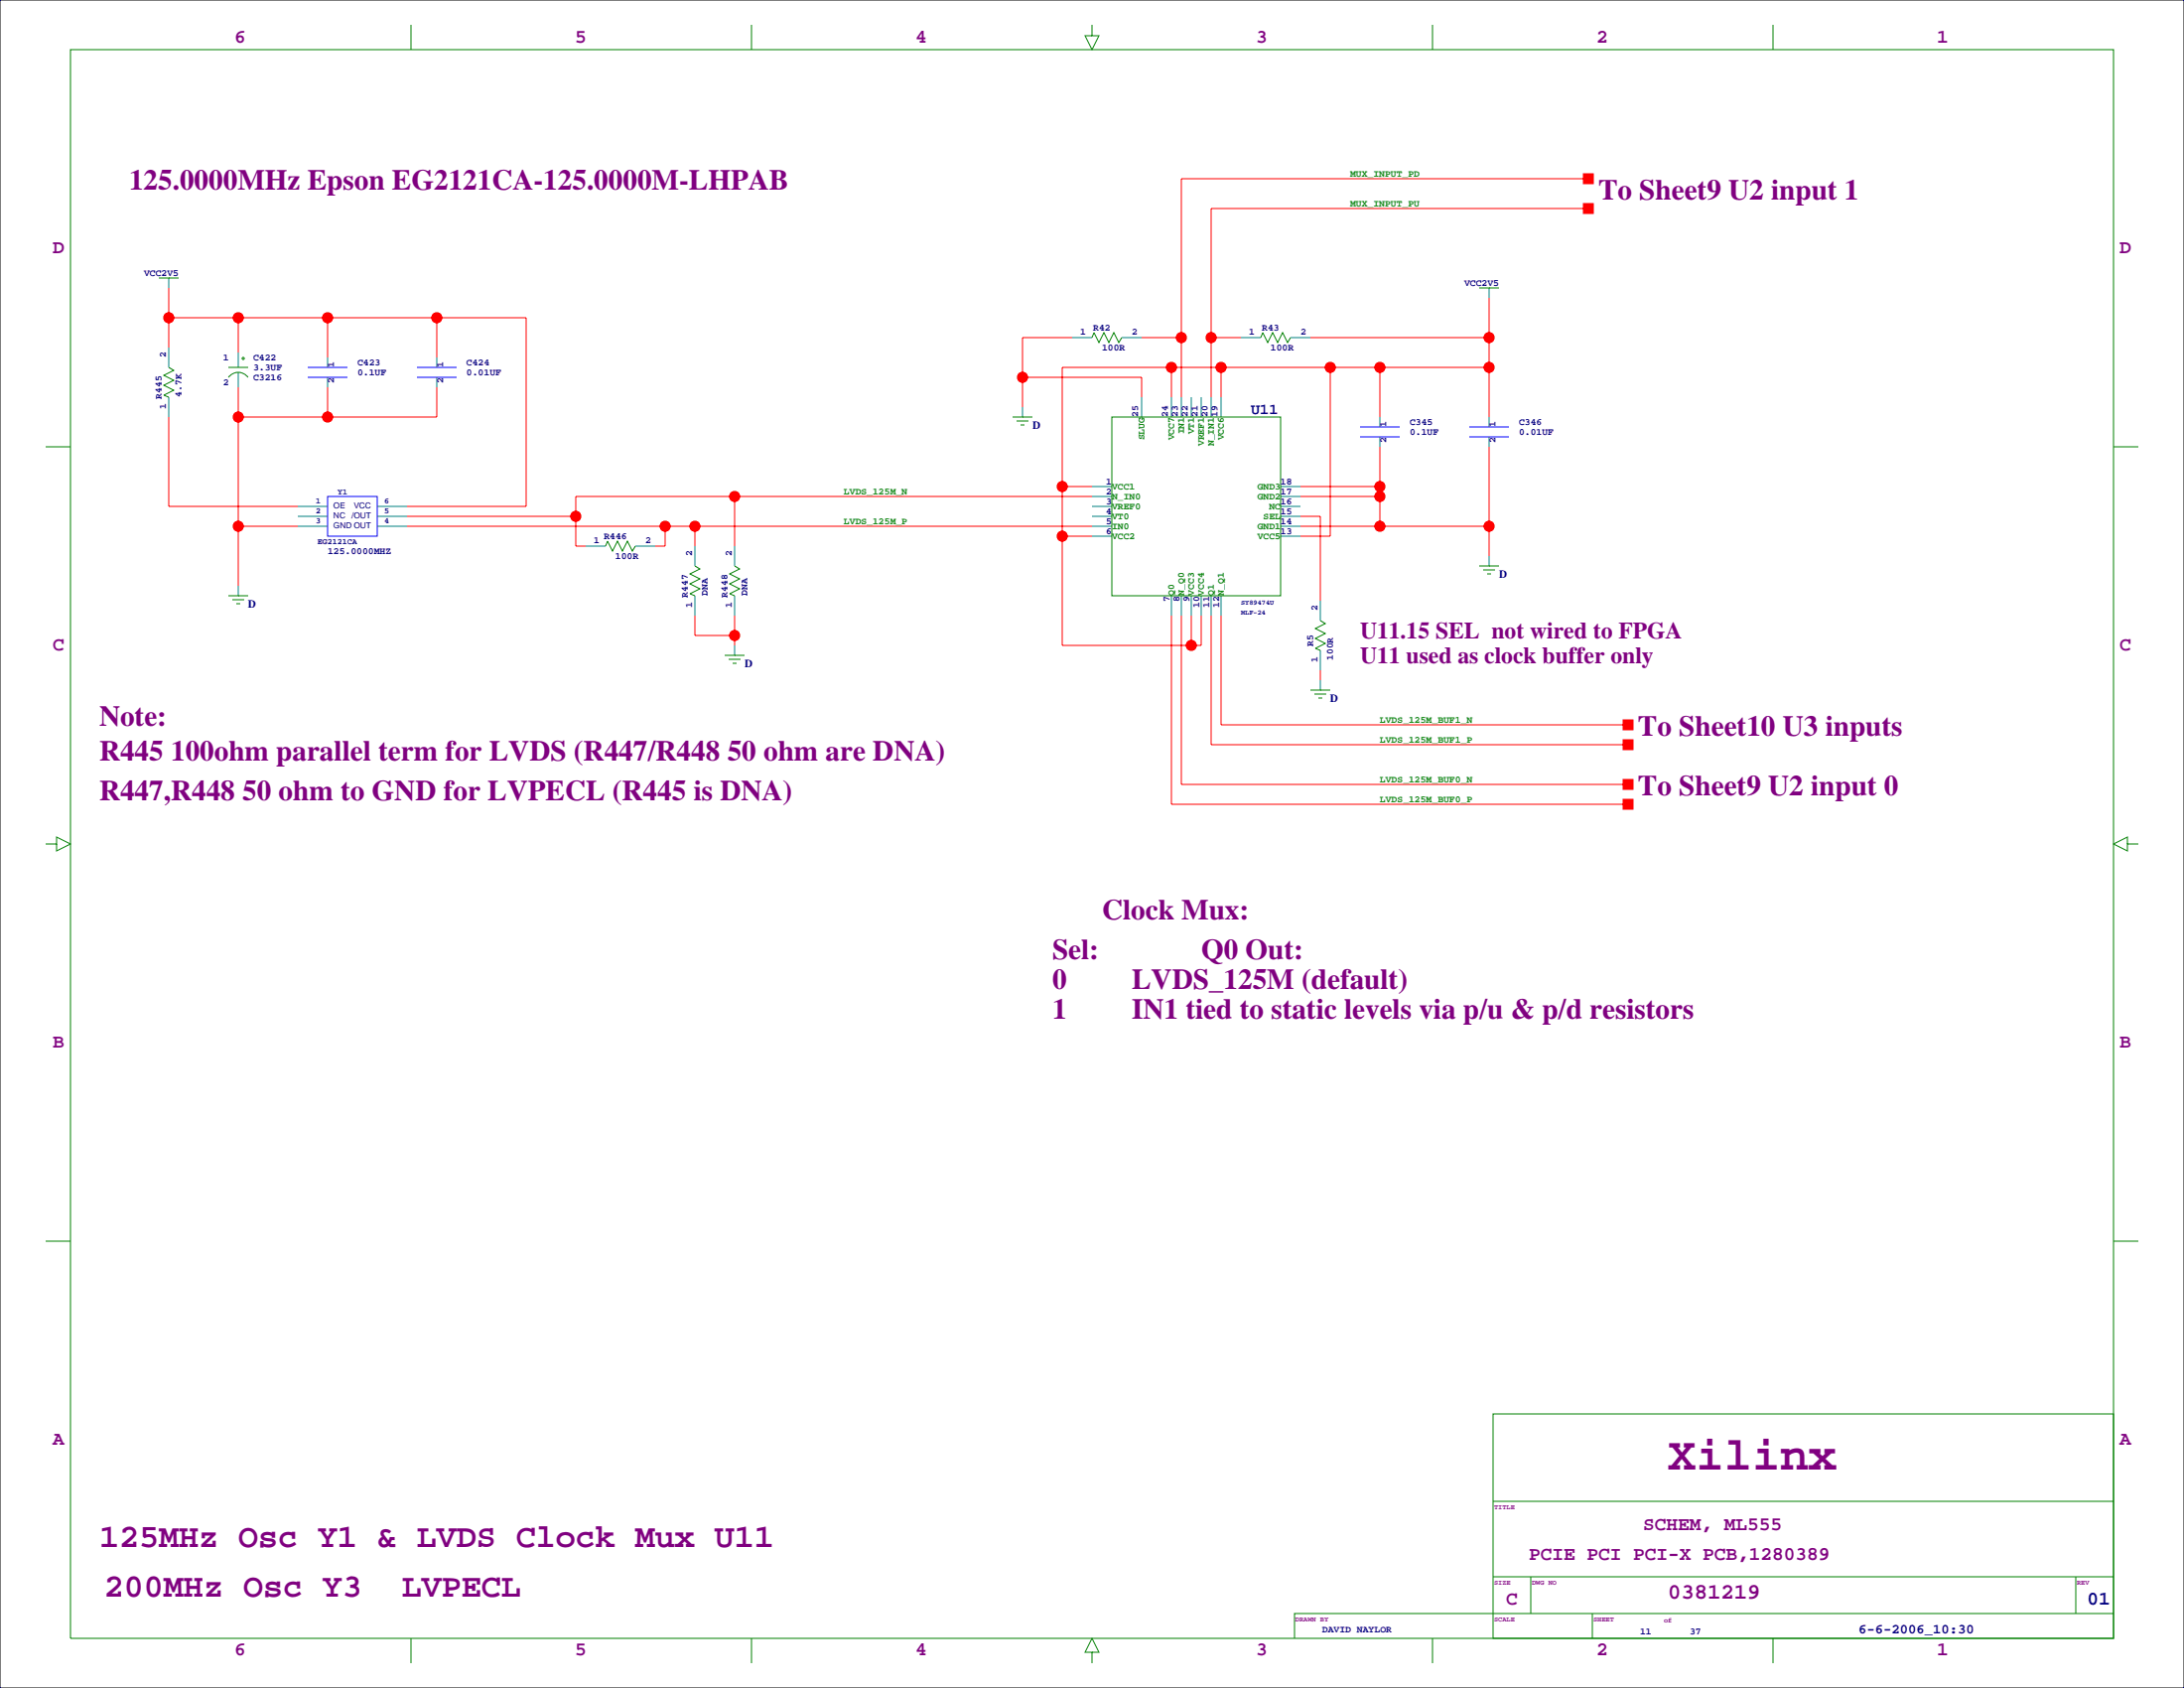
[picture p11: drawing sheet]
<svg xmlns="http://www.w3.org/2000/svg" width="559mm" height="432mm" viewBox="0 0 559 432" stroke-linecap="round" stroke-linejoin="round" font-family="sans-serif">
<path d="M0 0h558.8v431.8h-558.8z" fill="none" stroke="#000" stroke-width=".25"/>
<g fill="none" stroke="#f00" stroke-width=".25">
<path d="M406.4 53.3h-96.5v48.3M406.4 45.7h-104.1v55.9M43.2 73.7v15.2M381 76.2v30.5M43.2 81.3h91.4v48.2h-30.5M61 81.3v8.9M61 99.1v50.8M83.8 81.3v10.1M83.8 99.1v7.6M111.8 81.3v10.1M111.8 99.1v7.6h-50.8M261.6 96.5h30.5v5.1"/>
<path d="M274.3 86.4h-12.7v17.7M292.1 86.4h10.2M299.7 94v7.6M309.9 86.4h7.6M312.4 94v7.6M335.3 86.4h45.7M340.4 94v43.2h-7.7M353.1 94v12.7M381 94h-109.2v71.1h35.5v-7.6M43.2 106.7v22.8h33M353.1 114.3v20.3M381 114.3v27.9"/>
<path d="M61 134.6h15.2M104.1 134.6h175.3M104.1 132.1h43.2M170.2 134.6v5.1h-2.6M177.8 134.6v5.1M188 127v12.7M271.8 137.2h7.6M271.8 124.5h7.6M279.4 127h-132.1v12.7h2.6M332.7 124.5h20.4M332.7 132.1h5.1v21.6M332.7 134.6h48.3"/>
<path d="M332.7 127h20.4M177.8 157.5v5.1h10.2M188 157.5v7.6M299.7 157.5v48.2h116.9M302.3 157.5v43.2h114.3M304.8 157.5v7.6M309.9 157.5v33h106.7M312.4 157.5v27.9h104.2M337.8 171.4v2.6"/>
<circle cx="43.2" cy="81.3" r="1.27"/>
<circle cx="61" cy="81.3" r="1.27"/>
<circle cx="83.8" cy="81.3" r="1.27"/>
<circle cx="111.8" cy="81.3" r="1.27"/>
<circle cx="261.6" cy="96.5" r="1.27"/>
<circle cx="299.7" cy="94" r="1.27"/>
<circle cx="302.3" cy="86.4" r="1.27"/>
<circle cx="309.9" cy="86.4" r="1.27"/>
<circle cx="312.4" cy="94" r="1.27"/>
<circle cx="340.4" cy="94" r="1.27"/>
<circle cx="353.1" cy="94" r="1.27"/>
<circle cx="381" cy="94" r="1.27"/>
<circle cx="381" cy="86.4" r="1.27"/>
<circle cx="61" cy="106.7" r="1.27"/>
<circle cx="83.8" cy="106.7" r="1.27"/>
<circle cx="61" cy="134.6" r="1.27"/>
<circle cx="147.3" cy="132.1" r="1.27"/>
<circle cx="170.2" cy="134.6" r="1.27"/>
<circle cx="177.8" cy="134.6" r="1.27"/>
<circle cx="188" cy="127" r="1.27"/>
<circle cx="271.8" cy="124.5" r="1.27"/>
<circle cx="271.8" cy="137.2" r="1.27"/>
<circle cx="353.1" cy="124.5" r="1.27"/>
<circle cx="353.1" cy="134.6" r="1.27"/>
<circle cx="353.1" cy="127" r="1.27"/>
<circle cx="381" cy="134.6" r="1.27"/>
<circle cx="188" cy="162.6" r="1.27"/>
<circle cx="304.8" cy="165.1" r="1.27"/>
</g>
<g fill="#f00" stroke="#f00" stroke-width=".25">
<path d="M415.3 189.2h2.5v2.6h-2.5z" fill-rule="evenodd"/>
<path d="M415.3 184.1h2.5v2.6h-2.5z" fill-rule="evenodd"/>
<path d="M415.3 204.5h2.5v2.5h-2.5z" fill-rule="evenodd"/>
<path d="M415.3 199.4h2.5v2.5h-2.5z" fill-rule="evenodd"/>
<path d="M405.1 44.4h2.6v2.6h-2.6z" fill-rule="evenodd"/>
<path d="M405.1 52.1h2.6v2.5h-2.6z" fill-rule="evenodd"/>
<circle cx="381" cy="86.4" r="1.27"/>
<circle cx="381" cy="94" r="1.27"/>
<circle cx="353.1" cy="94" r="1.27"/>
<circle cx="340.4" cy="94" r="1.27"/>
<circle cx="312.4" cy="94" r="1.27"/>
<circle cx="299.7" cy="94" r="1.27"/>
<circle cx="271.8" cy="124.5" r="1.27"/>
<circle cx="271.8" cy="137.2" r="1.27"/>
<circle cx="304.8" cy="165.1" r="1.27"/>
<circle cx="261.6" cy="96.5" r="1.27"/>
<circle cx="353.1" cy="124.5" r="1.27"/>
<circle cx="381" cy="134.6" r="1.27"/>
<circle cx="353.1" cy="134.6" r="1.27"/>
<circle cx="353.1" cy="127" r="1.27"/>
<circle cx="188" cy="162.6" r="1.27"/>
<circle cx="83.8" cy="106.7" r="1.27"/>
<circle cx="61" cy="106.7" r="1.27"/>
<circle cx="61" cy="134.6" r="1.27"/>
<circle cx="43.2" cy="81.3" r="1.27"/>
<circle cx="61" cy="81.3" r="1.27"/>
<circle cx="83.8" cy="81.3" r="1.27"/>
<circle cx="111.8" cy="81.3" r="1.27"/>
<circle cx="147.3" cy="132.1" r="1.27"/>
<circle cx="188" cy="127" r="1.27"/>
<circle cx="177.8" cy="134.6" r="1.27"/>
<circle cx="170.2" cy="134.6" r="1.27"/>
<circle cx="302.3" cy="86.4" r="1.27"/>
<circle cx="309.9" cy="86.4" r="1.27"/>
</g>
<g fill="none" stroke="#008080" stroke-width=".25">
<path d="M43.2 71.1v2.6M381 73.7v2.5M43.2 88.9v5.1M61 90.2v3.8M61 95.2v3.9M83.8 91.4v2.6M83.8 96.5v2.6M111.8 91.4v2.6M111.8 96.5v2.6M274.3 86.4h5.1M287 86.4h5.1M317.5 86.4h5.1"/>
<path d="M330.2 86.4h5.1M43.2 101.6v5.1M261.6 104.1v2.6M292.1 101.6v5.1M299.7 101.6v5.1M302.3 101.6v5.1M304.8 101.6v5.1M307.3 101.6v5.1M309.9 101.6v5.1M312.4 101.6v5.1M353.1 106.7v2.5M353.1 111.8v2.5"/>
<path d="M381 106.7v2.5M381 111.8v2.5M76.2 129.5h7.6M76.2 132.1h7.6M76.2 134.6h7.6M96.5 129.5h7.6M96.5 132.1h7.6M96.5 134.6h7.6M149.9 139.7h5M162.6 139.7h5M177.8 139.7v5.1M188 139.7v5.1"/>
<path d="M279.4 129.5h5.1M279.4 132.1h5.1M279.4 134.6h5.1M279.4 127h5.1M279.4 124.5h5.1M279.4 137.2h5.1M327.7 129.5h5M327.7 132.1h5M327.7 134.6h5M327.7 127h5M327.7 124.5h5M327.7 137.2h5"/>
<path d="M61 149.9v2.5M177.8 152.4v5.1M188 152.4v5.1M299.7 152.4v5.1M302.3 152.4v5.1M304.8 152.4v5.1M307.3 152.4v5.1M309.9 152.4v5.1M312.4 152.4v5.1M337.8 153.7v5.1M381 142.2v2.6M188 165.1v2.5"/>
<path d="M337.8 166.4v5M337.8 174v2.5"/>
</g>
<g fill="none" stroke="#008000" stroke-width=".25">
<path d="M18 12.7h522.8v406.4h-522.8zM105.2 6.3v6.4M192.3 6.3v6.4M279.4 6.3v2.8h1.8l-1.8 3.6-1.8-3.6h1.8M366.5 6.3v6.4M453.6 6.3v6.4M40.6 71.1h5.1M43.2 71.1h.1M378.5 73.7h5M381 73.7h.1M43.2 94l1.2 .7-2.5 1.3 2.5 1.3-2.5 1.3 2.5 1.2-2.5 1.3 1.3 .5M58.4 94h5.1"/>
<path d="M58.5 96.5a3 3 0 0 1 5 0M61.7 91.7h1M62.2 91.2v1M279.4 86.4l.5-1.3 1.3 2.5 1.2-2.5 1.3 2.5 1.3-2.5 1.3 2.5 .7-1.2M322.6 86.4l.5-1.3 1.3 2.5 1.2-2.5 1.3 2.5 1.3-2.5 1.2 2.5 .8-1.2M11.7 114.3h6.3M259.1 106.7h5.1M260.1 107.7h3M261.1 108.7h1M261.6 106.7h.1M284.5 106.7h43.2v45.7h-43.2zM540.8 114.3h6.3"/>
<path d="M154.9 139.7l.5-1.3 1.3 2.6 1.3-2.6 1.3 2.6 1.2-2.6 1.3 2.6 .8-1.3M58.4 152.4h5.1M59.4 153.4h3.1M60.5 154.4h1M61 152.4h.1M177.8 144.8l1.3 .7-2.6 1.3 2.6 1.3-2.6 1.3 2.6 1.2-2.6 1.3 1.3 .5M188 144.8l1.2 .7-2.5 1.3 2.5 1.3-2.5 1.3 2.5 1.2-2.5 1.3 1.3 .5M337.8 158.8l1.3 .7-2.6 1.3 2.6 1.3-2.6 1.2 2.6 1.3-2.6 1.3 1.3 .5M378.5 144.8h5M379.5 145.8h3M380.5 146.8h1M381 144.8h.1"/>
<path d="M185.4 167.6h5.1M186.4 168.7h3.1M187.5 169.7h1M188 167.6h.1M335.3 176.5h5.1M336.3 177.5h3M337.3 178.6h1M337.8 176.5h.1M11.7 215.9h2.8v-1.8l3.5 1.8-3.5 1.8v-1.8M544.3 215.9v-1.8l-3.5 1.8 3.5 1.8v-1.8h2.8M11.7 317.5h6.3M540.8 317.5h6.3"/>
<path d="M382 361.7h158.8v57.4h-158.8zM382 384h158.8M105.2 419.1v6.3M192.3 419.1v6.3M366.5 419.1v6.3M382 403.4h158.8M391.7 403.4v9.3M407.4 412.7v6.4M453.6 419.1v6.3M531.1 403.4v9.3M540.8 412.7h-209.6v6.4M279.4 422.7h1.8l-1.8-3.6-1.8 3.6h1.8v2.7"/>
</g>
<path d="M78.7 94h10.2M78.7 96.5h10.2M106.7 94h10.1M106.7 96.5h10.1M348 109.2h10.1M348 111.8h10.1M375.9 109.2h10.2M375.9 111.8h10.2M83.8 127h12.7v10.2h-12.7z" fill="none" stroke="#00f" stroke-width=".25"/>
<text font-size="12" fill="#800080" x="426.7" y="376">Xilinx</text>
<g font-size="8.5" fill="#800080">
<text x="25.4" y="395.8">125MHz Osc Y1 &amp; LVDS Clock Mux U11</text>
<text x="26.7" y="408.5">200MHz Osc Y3</text>
<text x="102.9" y="408.5">LVPECL</text>
</g>
<g font-size="7.4" fill="#800080">
<text x="33" y="48.6">125.0000MHz Epson EG2121CA-125.0000M-LHPAB</text>
<text x="408.9" y="51.2">To Sheet9 U2 input 1</text>
<text x="25.4" y="185.8">Note:</text>
<text x="419.1" y="188.3">To Sheet10 U3 inputs</text>
<text x="25.4" y="194.7">R445 100ohm parallel term for LVDS (R447/R448 50 ohm are DNA)</text>
<text x="419.1" y="203.6">To Sheet9 U2 input 0</text>
<text x="25.4" y="204.8">R447,R448 50 ohm to GND for LVPECL (R445 is DNA)</text>
<text x="281.9" y="235.3">Clock Mux:</text>
<text x="269.2" y="245.5">Sel:</text>
<text x="307.3" y="245.5">Q0 Out:</text>
<text x="269.2" y="253.1">0</text>
<text x="289.6" y="253.1">LVDS_125M (default)</text>
<text x="269.2" y="260.7">1</text>
<text x="289.6" y="260.7">IN1 tied to static levels via p/u &amp; p/d resistors</text>
</g>
<g font-size="6" fill="#800080">
<text x="348" y="163.3">U11.15 SEL not wired to FPGA</text>
<text x="348" y="169.7">U11 used as clock buffer only</text>
</g>
<text font-size="5.6" fill="#800080" x="426.7" y="409.1">0381219</text>
<g font-size="4.9" fill="#800080">
<text x="60" y="11">6</text>
<text x="147.1" y="11">5</text>
<text x="234.2" y="11">4</text>
<text x="321.4" y="11">3</text>
<text x="408.5" y="11">2</text>
<text x="495.6" y="11">1</text>
<text x="13.5" y="64.9">D</text>
<text x="542.3" y="64.9">D</text>
<text x="13.5" y="166.5">C</text>
<text x="542.3" y="166.5">C</text>
<text x="13.5" y="268.1">B</text>
<text x="542.3" y="268.1">B</text>
<text x="13.5" y="369.7">A</text>
<text x="542.3" y="369.7">A</text>
<text x="420.4" y="391.4">SCHEM, ML555</text>
<text x="391.2" y="399">PCIE PCI PCI-X PCB,1280389</text>
<text x="385.4" y="410.6">C</text>
<text x="60" y="423.5">6</text>
<text x="147.1" y="423.5">5</text>
<text x="234.2" y="423.5">4</text>
<text x="321.4" y="423.5">3</text>
<text x="408.5" y="423.5">2</text>
<text x="495.6" y="423.5">1</text>
</g>
<text font-size="4.9" fill="#000080" x="534" y="410.6">01</text>
<text font-size="3.9" fill="#000080" x="320" y="105.9">U11</text>
<text font-size="3.5" fill="#000080" x="475.5" y="417.9">6-6-2006_10:30</text>
<g font-size="2.8" fill="#000080">
<text x="264.2" y="109.7">D</text>
<text x="383.5" y="147.8">D</text>
<text x="63.5" y="155.4">D</text>
<text x="190.5" y="170.6">D</text>
<text x="340.4" y="179.5">D</text>
</g>
<g font-size="2.5" fill="#008000">
<text x="345.4" y="45.2">MUX_INPUT_PD</text>
<text x="345.4" y="52.8">MUX_INPUT_PU</text>
<text x="292.8" y="112.6" transform="rotate(-90 292.8 112.6)">SLUG</text>
<text x="300.4" y="112.6" transform="rotate(-90 300.4 112.6)">VCC7</text>
<text x="303" y="111.1" transform="rotate(-90 303 111.1)">IN1</text>
<text x="305.5" y="111.1" transform="rotate(-90 305.5 111.1)">VT1</text>
<text x="313.1" y="112.6" transform="rotate(-90 313.1 112.6)">VCC6</text>
<text x="308" y="114.1" transform="rotate(-90 308 114.1)">VREF1</text>
<text x="310.6" y="114.1" transform="rotate(-90 310.6 114.1)">N_IN1</text>
<text x="284.5" y="125.2">VCC1</text>
<text x="321.7" y="125.2">GND3</text>
<text x="215.9" y="126.5">LVDS_125M_N</text>
<text x="284.5" y="127.7">N_IN0</text>
<text x="284.5" y="130.2">VREF0</text>
<text x="321.7" y="127.7">GND2</text>
<text x="324.7" y="130.2">NC</text>
<text x="215.9" y="134.1">LVDS_125M_P</text>
<text x="284.5" y="137.9">VCC2</text>
<text x="284.5" y="132.8">VT0</text>
<text x="284.5" y="135.3">IN0</text>
<text x="321.7" y="137.9">VCC5</text>
<text x="321.7" y="135.3">GND1</text>
<text x="323.2" y="132.8">SEL</text>
<text x="300.4" y="152.4" transform="rotate(-90 300.4 152.4)">Q0</text>
<text x="303" y="152.4" transform="rotate(-90 303 152.4)">N_Q0</text>
<text x="305.5" y="152.4" transform="rotate(-90 305.5 152.4)">VCC3</text>
<text x="308" y="152.4" transform="rotate(-90 308 152.4)">VCC4</text>
<text x="310.6" y="152.4" transform="rotate(-90 310.6 152.4)">Q1</text>
<text x="313.1" y="152.4" transform="rotate(-90 313.1 152.4)">N_Q1</text>
<text x="353.1" y="184.9">LVDS_125M_BUF1_N</text>
<text x="353.1" y="190">LVDS_125M_BUF1_P</text>
<text x="353.1" y="200.2">LVDS_125M_BUF0_N</text>
<text x="353.1" y="205.2">LVDS_125M_BUF0_P</text>
</g>
<g font-size="2.5" fill="#000080">
<text x="36.8" y="70.6">VCC2V5</text>
<text x="374.6" y="73.2">VCC2V5</text>
<text x="276.4" y="85.6">1</text>
<text x="279.7" y="84.5">R42</text>
<text x="281.9" y="89.6">100R</text>
<text x="289.6" y="85.6">2</text>
<text x="319.6" y="85.6">1</text>
<text x="322.9" y="84.5">R43</text>
<text x="325.1" y="89.6">100R</text>
<text x="332.7" y="85.6">2</text>
<text x="42.4" y="91.4" transform="rotate(-90 42.4 91.4)">2</text>
<text x="57.1" y="92.2">1</text>
<text x="64.8" y="92.2">C422</text>
<text x="64.8" y="94.7">3.3UF</text>
<text x="85.4" y="94" transform="rotate(-90 85.4 94)">1</text>
<text x="91.4" y="93.5">C423</text>
<text x="113.4" y="94" transform="rotate(-90 113.4 94)">1</text>
<text x="119.4" y="93.5">C424</text>
<text x="46.4" y="101.6" transform="rotate(-90 46.4 101.6)">4.7K</text>
<text x="57.1" y="98.6">2</text>
<text x="64.8" y="97.3">C3216</text>
<text x="85.4" y="98" transform="rotate(-90 85.4 98)">2</text>
<text x="91.4" y="96">0.1UF</text>
<text x="113.4" y="98" transform="rotate(-90 113.4 98)">2</text>
<text x="119.4" y="96">0.01UF</text>
<text x="41.3" y="102" transform="rotate(-90 41.3 102)">R445</text>
<text x="42.4" y="104.6" transform="rotate(-90 42.4 104.6)">1</text>
<text x="291.2" y="106.7" transform="rotate(-90 291.2 106.7)">25</text>
<text x="298.8" y="106.7" transform="rotate(-90 298.8 106.7)">24</text>
<text x="301.3" y="106.7" transform="rotate(-90 301.3 106.7)">23</text>
<text x="303.9" y="106.7" transform="rotate(-90 303.9 106.7)">22</text>
<text x="306.4" y="106.7" transform="rotate(-90 306.4 106.7)">21</text>
<text x="309" y="106.7" transform="rotate(-90 309 106.7)">20</text>
<text x="311.5" y="106.7" transform="rotate(-90 311.5 106.7)">19</text>
<text x="354.7" y="113.2" transform="rotate(-90 354.7 113.2)">2</text>
<text x="354.7" y="109.2" transform="rotate(-90 354.7 109.2)">1</text>
<text x="360.7" y="108.7">C345</text>
<text x="360.7" y="111.3">0.1UF</text>
<text x="382.6" y="113.2" transform="rotate(-90 382.6 113.2)">2</text>
<text x="382.6" y="109.2" transform="rotate(-90 382.6 109.2)">1</text>
<text x="388.6" y="108.7">C346</text>
<text x="388.6" y="111.3">0.01UF</text>
<text x="283" y="124">1</text>
<text x="327.7" y="124">18</text>
<text x="283" y="126.5">2</text>
<text x="283" y="129">3</text>
<text x="283" y="131.6">4</text>
<text x="327.7" y="126.5">17</text>
<text x="327.7" y="131.6">15</text>
<text x="327.7" y="129">16</text>
<text x="154.5" y="137.9">R446</text>
<text x="283" y="136.7">6</text>
<text x="283" y="134.1">5</text>
<text x="327.7" y="136.7">13</text>
<text x="327.7" y="134.1">14</text>
<text x="83.8" y="141.7">125.0000MHZ</text>
<text x="151.9" y="138.9">1</text>
<text x="157.5" y="142.9">100R</text>
<text x="165.1" y="138.9">2</text>
<text x="177" y="142.2" transform="rotate(-90 177 142.2)">2</text>
<text x="187.2" y="142.2" transform="rotate(-90 187.2 142.2)">2</text>
<text x="176" y="152.8" transform="rotate(-90 176 152.8)">R447</text>
<text x="177" y="155.4" transform="rotate(-90 177 155.4)">1</text>
<text x="181" y="152.4" transform="rotate(-90 181 152.4)">DNA</text>
<text x="186.1" y="152.8" transform="rotate(-90 186.1 152.8)">R448</text>
<text x="187.2" y="155.4" transform="rotate(-90 187.2 155.4)">1</text>
<text x="191.2" y="152.4" transform="rotate(-90 191.2 152.4)">DNA</text>
<text x="299.2" y="153.9" transform="rotate(-90 299.2 153.9)">7</text>
<text x="301.8" y="153.9" transform="rotate(-90 301.8 153.9)">8</text>
<text x="304.3" y="153.9" transform="rotate(-90 304.3 153.9)">9</text>
<text x="306.8" y="155.4" transform="rotate(-90 306.8 155.4)">10</text>
<text x="309.4" y="155.4" transform="rotate(-90 309.4 155.4)">11</text>
<text x="311.9" y="155.4" transform="rotate(-90 311.9 155.4)">12</text>
<text x="337.1" y="156.2" transform="rotate(-90 337.1 156.2)">2</text>
<text x="336" y="165.3" transform="rotate(-90 336 165.3)">R5</text>
<text x="337.1" y="169.4" transform="rotate(-90 337.1 169.4)">1</text>
<text x="341.1" y="168.9" transform="rotate(-90 341.1 168.9)">100R</text>
<text x="338.3" y="417.6">DAVID NAYLOR</text>
<text x="419.6" y="418.1">11</text>
<text x="432.3" y="418.1">37</text>
</g>
<g font-size="2.1" fill="#000080">
<text x="80.8" y="128.9">1</text>
<text x="80.8" y="131.4">2</text>
<text x="85.3" y="129.9">OE</text>
<text x="86.4" y="126.6">Y1</text>
<text x="90.5" y="129.9">VCC</text>
<text x="98.3" y="131.4">5</text>
<text x="98.3" y="128.9">6</text>
<text x="80.8" y="133.9">3</text>
<text x="85.3" y="132.5">NC</text>
<text x="85.3" y="135">GND OUT</text>
<text x="89.9" y="132.5">/OUT</text>
<text x="98.3" y="133.9">4</text>
<text x="81.3" y="139.3">EG2121CA</text>
</g>
<g font-size="1.8" fill="#000080">
<text x="317.5" y="154.6">SY89474U</text>
<text x="317.5" y="157.1">MLF-24</text>
</g>
<g font-size="1.8" fill="#800080">
<text x="382.3" y="386">TITLE</text>
<text x="382.3" y="405.3">SIZE</text>
<text x="391.9" y="405.3">DWG NO</text>
<text x="531.4" y="405.3">REV</text>
<text x="331.5" y="414.7">DRAWN BY</text>
<text x="382.3" y="414.7">SCALE</text>
<text x="407.7" y="414.7">SHEET</text>
<text x="425.7" y="414.9">of</text>
</g>
</svg>
